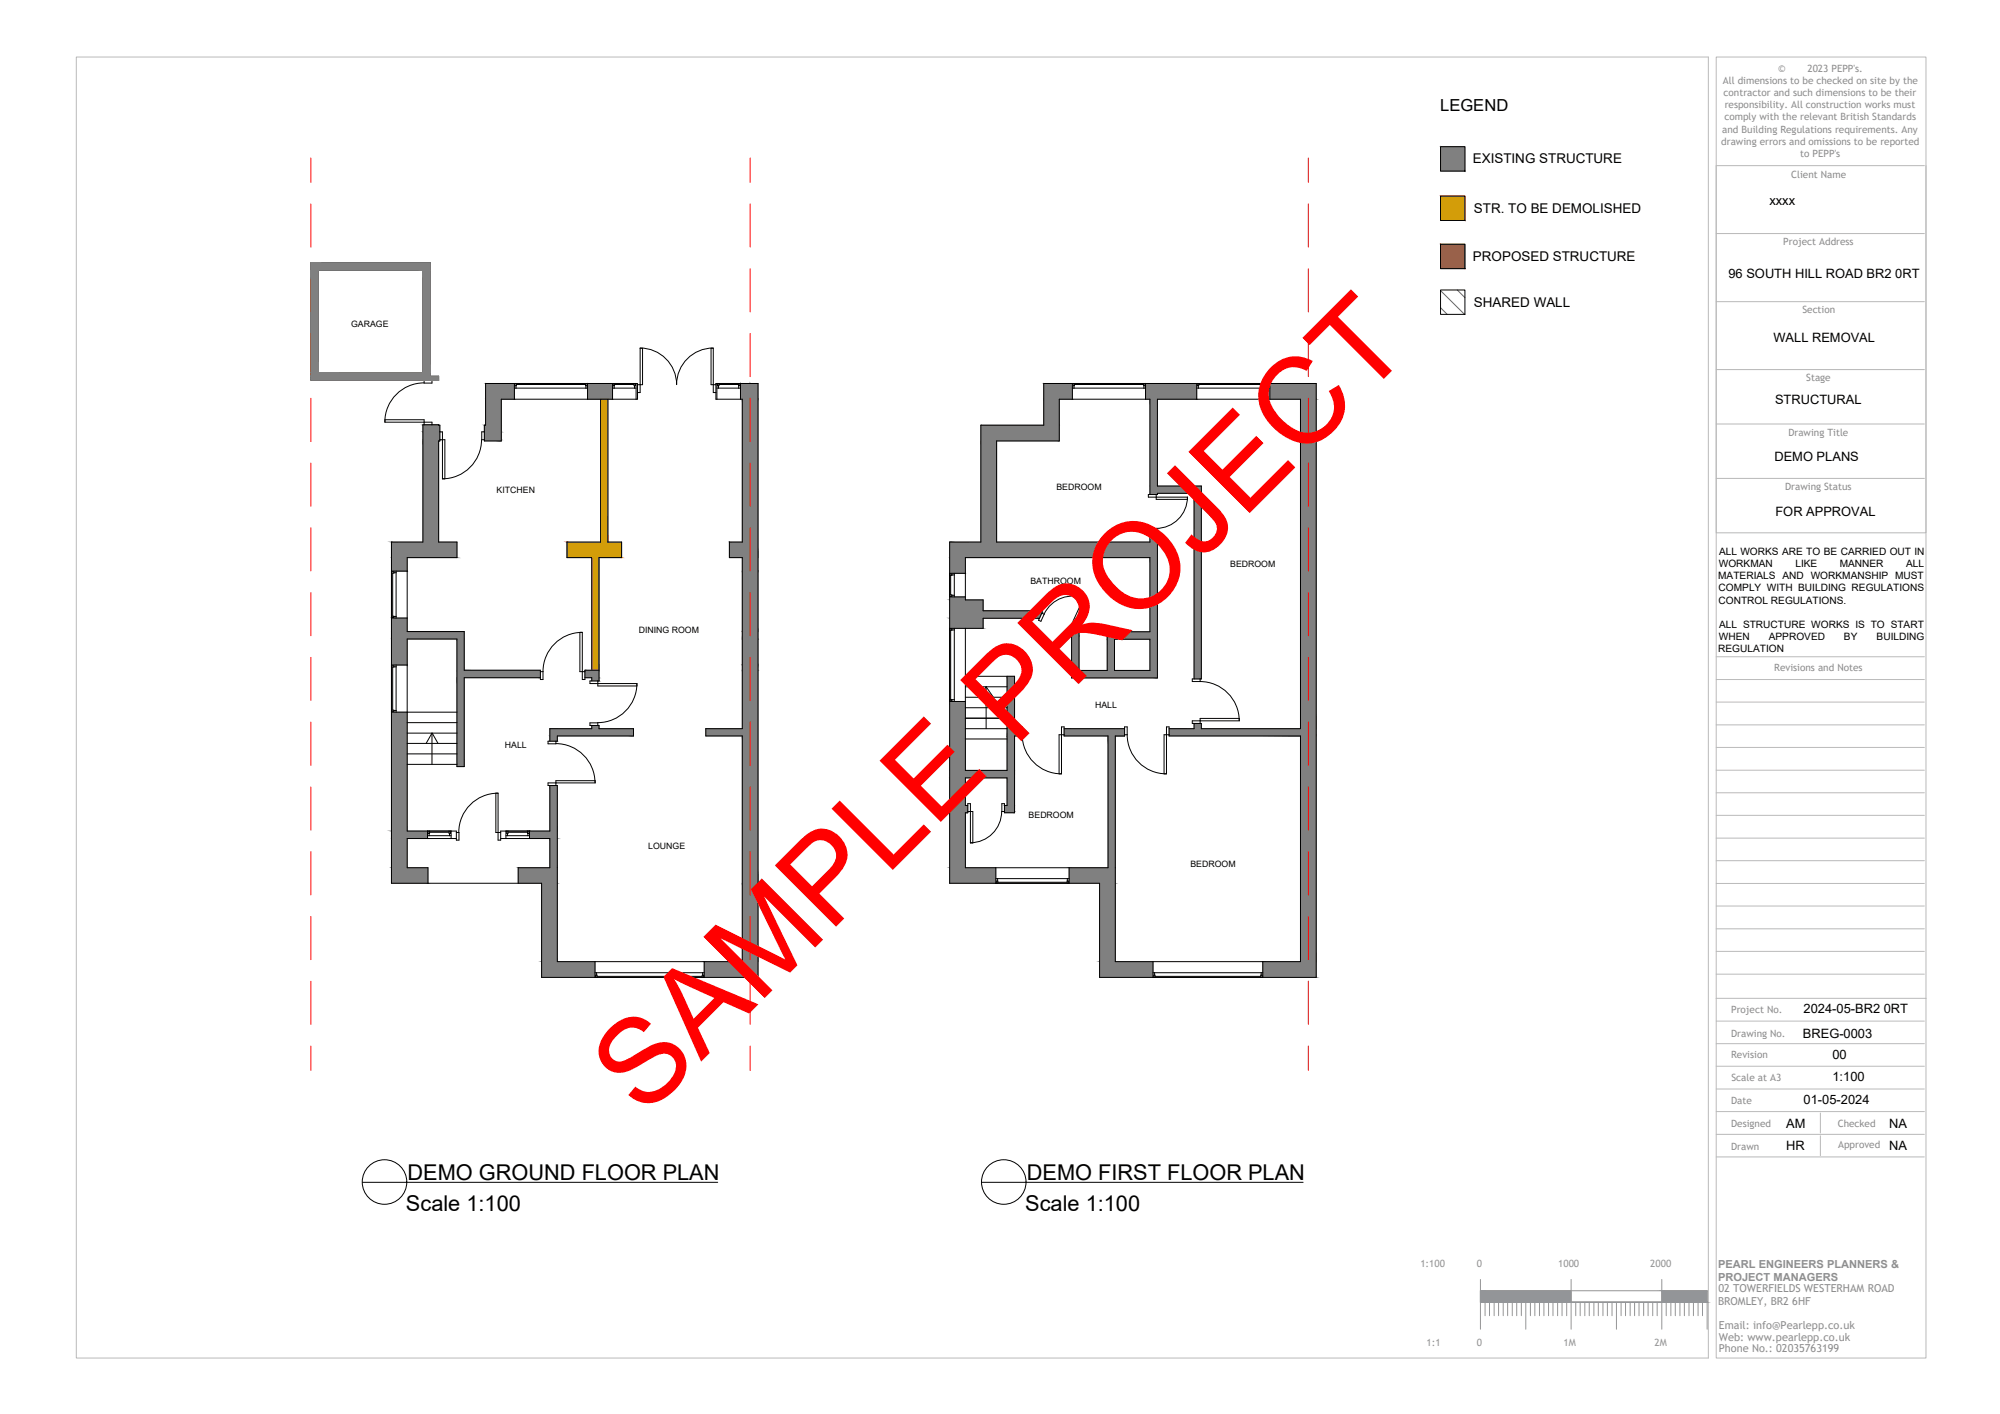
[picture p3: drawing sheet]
<svg xmlns="http://www.w3.org/2000/svg" width="420mm" height="297mm" viewBox="0 0 420 297" stroke-linecap="round" stroke-linejoin="round" font-family="sans-serif">
<!-- layer: A-DETL-GENF -->
<g fill="#808080" stroke="#808080" stroke-width=".21">
<path d="M218.1 129.9h.3z"/>
<path d="M226 131.8l.3 .2h-.4z"/>
<path d="M157.6 80.6l1.6 3.3v-3.3zM157.6 80.6l1.6 3.3h-1.6z"/>
<path d="M155.6 80.6l2 3.3v-3.3zM155.6 80.6l2 3.3h-2z"/>
<path d="M123.4 80.6l5.3 3.3v-3.3zM123.4 80.6l5.3 3.3h-5.3z"/>
<path d="M102 80.6l6.1 3.3v-3.3zM102 80.6l6.1 3.3h-6.1z"/>
<path d="M102 83.9l3.3 5.4v-5.4zM102 83.9l3.3 5.4h-3.3z"/>
<path d="M88.8 89.2l3.3 .1zM88.8 89.2l3.3 .1z"/>
<path d="M101.8 89.3l3.5 1.4v-1.4zM101.8 89.3l3.5 1.4h-3.5z"/>
<path d="M88.8 89.3l3.6 1.4v-1.4zM88.8 89.3l3.6 1.4h-3.6z"/>
<path d="M101.8 90.7l3.5 1.7v-1.7zM101.8 90.7l3.5 1.7h-3.5z"/>
<path d="M88.8 90.7l3.6 1.7v-1.7zM88.8 90.7l3.6 1.7h-3.6z"/>
<path d="M101.8 92.4l3.5 .2v-.2zM101.8 92.4l3.5 .2h-3.5z"/>
<path d="M88.8 92.4l3.6 .2v-.2zM88.8 92.4l3.6 .2h-3.6z"/>
<path d="M155.9 83.9l1.7 30v-30zM155.9 83.9l1.7 30h-1.7z"/>
<path d="M88.8 92.6l3.3 21.3v-21.3zM88.8 92.6l3.3 21.3h-3.3z"/>
<path d="M157.6 83.9l1.6 33.2v-33.2zM157.6 83.9l1.6 33.2h-1.6z"/>
<path d="M153.2 113.9l4.4 3.2v-3.2zM153.2 113.9l4.4 3.2h-4.4z"/>
<path d="M82.2 113.9l13.8 3.2v-3.2zM82.2 113.9l13.8 3.2h-13.8z"/>
<path d="M157.6 117.1l1.6 2.9v-2.9zM157.6 117.1l1.6 2.9h-1.6z"/>
<path d="M155.9 117.1l1.7 2.9v-2.9zM155.9 117.1l1.7 2.9h-1.7z"/>
<path d="M82.2 117.1l3.3 2.9v-2.9zM82.2 117.1l3.3 2.9h-3.3z"/>
<path d="M157.6 120l1.6 12.7v-12.7zM157.6 120l1.6 12.7h-1.6z"/>
<path d="M155.9 120l1.7 12.7v-12.7zM155.9 120l1.7 12.7h-1.7z"/>
<path d="M82.2 129.8l3.3 2.9v-2.9zM82.2 129.8l3.3 2.9h-3.3z"/>
<path d="M157.6 132.7l1.6 1.5v-1.5zM157.6 132.7l1.6 1.5h-1.6z"/>
<path d="M155.9 132.7l1.7 1.5v-1.5zM155.9 132.7l1.7 1.5h-1.7z"/>
<path d="M82.2 132.7l15.3 1.5v-1.5zM82.2 132.7l15.3 1.5h-15.3z"/>
<path d="M157.6 134.2l1.6 5.5v-5.5zM157.6 134.2l1.6 5.5h-1.6z"/>
<path d="M155.9 134.2l1.7 5.5v-5.5zM155.9 134.2l1.7 5.5h-1.7z"/>
<path d="M82.2 134.2l3.3 5.5v-5.5zM82.2 134.2l3.3 5.5h-3.3z"/>
<path d="M157.6 139.7l1.6 1.1v-1.1zM157.6 139.7l1.6 1.1h-1.6z"/>
<path d="M155.9 139.7l1.7 1.1v-1.1zM155.9 139.7l1.7 1.1h-1.7z"/>
<path d="M96 134.2l1.5 6.6v-6.6zM96 134.2l1.5 6.6h-1.5z"/>
<path d="M96 140.8l17.5 .3v-.3zM96 140.8l17.5 .3h-17.5z"/>
<path d="M96 141.1l17.5 1.3v-1.3zM96 141.1l17.5 1.3h-17.5z"/>
<path d="M155.9 140.8l1.7 12.3v-12.3zM155.9 140.8l1.7 12.3h-1.7z"/>
<path d="M148.3 153.1l9.3 1.5v-1.5zM148.3 153.1l9.3 1.5h-9.3z"/>
<path d="M96 142.4l1.5 18.6v-18.6zM96 142.4l1.5 18.6h-1.5z"/>
<path d="M115.5 165l1.6 9.6v-9.6zM115.5 165l1.6 9.6h-1.6z"/>
<path d="M82.2 149.6l3.3 25v-25zM82.2 149.6l3.3 25h-3.3z"/>
<path d="M111.2 174.6l5.9 1.5v-1.5zM111.2 174.6l5.9 1.5h-5.9z"/>
<path d="M82.2 174.6l7.6 1.5v-1.5zM82.2 174.6l7.6 1.5h-7.6z"/>
<path d="M115.5 176.1l1.6 6.2v-6.2zM115.5 176.1l1.6 6.2h-1.6z"/>
<path d="M82.2 176.1l3.3 6.2v-6.2zM82.2 176.1l3.3 6.2h-3.3z"/>
<path d="M157.6 140.8l1.6 44.7v-44.7zM157.6 140.8l1.6 44.7h-1.6z"/>
<path d="M155.9 154.6l1.7 30.9v-30.9zM155.9 154.6l1.7 30.9h-1.7z"/>
<path d="M108.9 182.3l8.2 3.2v-3.2zM108.9 182.3l8.2 3.2h-8.2z"/>
<path d="M82.2 182.3l7.7 3.2v-3.2zM82.2 182.3l7.7 3.2h-7.7z"/>
<path d="M157.6 185.5l1.6 16.5v-16.5zM157.6 185.5l1.6 16.5h-1.6z"/>
<path d="M155.9 185.5l1.7 16.5v-16.5zM155.9 185.5l1.7 16.5h-1.7z"/>
<path d="M113.8 185.5l3.3 16.5v-16.5zM113.8 185.5l3.3 16.5h-3.3z"/>
<path d="M157.6 202l1.6 3.3v-3.3zM157.6 202l1.6 3.3h-1.6z"/>
<path d="M147.9 202l9.7 3.3v-3.3zM147.9 202l9.7 3.3h-9.7z"/>
<path d="M113.8 202l11.2 3.3v-3.3zM113.8 202l11.2 3.3h-11.2z"/>
<path d="M124.3 152.4l1.5 .7v-.7zM124.3 152.4l1.5 .7h-1.5z"/>
<path d="M115.5 153.1l17.6 1.5v-1.5zM115.5 153.1l17.6 1.5h-17.6z"/>
<path d="M115.5 154.6l1.6 1.1v-1.1zM115.5 154.6l1.6 1.1h-1.6z"/>
<path d="M122.9 140.8l2.9 .3v-.3zM122.9 140.8l2.9 .3h-2.9z"/>
<path d="M122.9 141.1l2.9 1.3v-1.3zM122.9 141.1l2.9 1.3h-2.9z"/>
<path d="M124.3 142.4l1.5 .6v-.6zM124.3 142.4l1.5 .6h-1.5z"/>
<path d="M65.3 55.2l25.1 1.6v-1.6zM65.3 55.2l25.1 1.6h-25.1z"/>
<path d="M88.8 56.8l1.6 21.5v-21.5zM88.8 56.8l1.6 21.5h-1.6z"/>
<path d="M65.3 56.8l1.6 21.5v-21.5zM65.3 56.8l1.6 21.5h-1.6z"/>
<path d="M65.3 78.3l25.1 .7v-.7zM65.3 78.3l25.1 .7h-25.1z"/>
<path d="M65.3 79l26.8 .8v-.8zM65.3 79l26.8 .8h-26.8z"/>
<path d="M88.8 79.8l3.3 .1zM88.8 79.8l3.3 .1z"/>
<path d="M266.8 80.6l9.7 3.3v-3.3zM266.8 80.6l9.7 3.3h-9.7z"/>
<path d="M240.7 80.6l10.7 3.3v-3.3zM240.7 80.6l10.7 3.3h-10.7z"/>
<path d="M219.3 80.6l6 3.3v-3.3zM219.3 80.6l6 3.3h-6z"/>
<path d="M219.3 83.9l3.2 5.4v-5.4zM219.3 83.9l3.2 5.4h-3.2z"/>
<path d="M206.1 89.3l16.4 3.3v-3.3zM206.1 89.3l16.4 3.3h-16.4z"/>
<path d="M241.6 83.9l1.5 18.2v-18.2zM241.6 83.9l1.5 18.2h-1.5z"/>
<path d="M241.6 102.1l10.8 1.5v-1.5zM241.6 102.1l10.8 1.5h-10.8z"/>
<path d="M241.6 103.6l1.5 .3v-.3zM241.6 103.6l1.5 .3h-1.5z"/>
<path d="M241.6 111.5l1.5 2.4v-2.4zM241.6 111.5l1.5 2.4h-1.5z"/>
<path d="M206.1 92.6l3.3 21.3v-21.3zM206.1 92.6l3.3 21.3h-3.3z"/>
<path d="M199.5 113.9l43.6 3.2v-3.2zM199.5 113.9l43.6 3.2h-43.6z"/>
<path d="M199.5 117.1l3.3 3.3v-3.3zM199.5 117.1l3.3 3.3h-3.3z"/>
<path d="M199.5 125.4l3.3 .6v-.6zM199.5 125.4l3.3 .6h-3.3z"/>
<path d="M199.5 126l7 2.3v-2.3zM199.5 126l7 2.3h-7z"/>
<path d="M199.5 128.3l19.5 .3-.5-.3zM199.5 128.3l19.5 .3h-19.5z"/>
<path d="M199.5 128.6l19.3 .2 .2-.2zM199.5 128.6l19.3 .2h-19.3z"/>
<path d="M199.5 128.8l18.9 1.1 .4-1.1zM199.5 128.8l18.9 1.1h-18.9z"/>
<path d="M199.5 129.9l7 2.1v-2.1zM199.5 129.9l7 2.1h-7z"/>
<path d="M225.9 132h.6zM225.9 132h.6z"/>
<path d="M225.8 132l.9 .2zM225.8 132l.9 .2h-.9z"/>
<path d="M241.6 117.1l1.5 15.6v-15.6zM241.6 117.1l1.5 15.6h-1.5z"/>
<path d="M225.8 132.2l.9 1.4v-1.4zM225.8 132.2l.9 1.4h-1.6z"/>
<path d="M232.6 132.7l10.5 1.6v-1.6zM232.6 132.7l10.5 1.6h-10.5z"/>
<path d="M241.6 134.3l1.5 6.5v-6.5zM241.6 134.3l1.5 6.5h-1.5z"/>
<path d="M232.6 134.3l1.5 6.5v-6.5zM232.6 134.3l1.5 6.5h-1.5z"/>
<path d="M225.1 133.6l1.6 7.2v-7.2zM225.1 133.6l1.6 7.2h-1.6z"/>
<path d="M225.1 140.8l18 1.6v-1.6zM225.1 140.8l18 1.6h-18z"/>
<path d="M250.9 103.6l1.5 39v-39zM250.9 103.6l1.5 39h-1.5z"/>
<path d="M273.2 83.9l3.3 69.2v-69.2zM273.2 83.9l3.3 69.2h-3.3z"/>
<path d="M250.9 152l1.5 1.1v-1.1zM250.9 152l1.5 1.1h-1.5z"/>
<path d="M211.6 142.1l1.5 11v-11zM211.6 142.1l1.5 11h-1.5z"/>
<path d="M245.6 153.1l30.9 1.2v-1.2zM245.6 153.1l30.9 1.2h-30.9z"/>
<path d="M223.5 153.1l12.7 1.2v-1.2zM223.5 153.1l12.7 1.2h-12.7z"/>
<path d="M211.6 153.1l2.6 1.2v-1.2zM211.6 153.1l2.6 1.2h-2.6z"/>
<path d="M245.6 154.3l30.9 .3v-.3zM245.6 154.3l30.9 .3h-30.9z"/>
<path d="M223.5 154.3l12.7 .3v-.3zM223.5 154.3l12.7 .3h-12.7z"/>
<path d="M211.6 154.3l2.6 .3v-.3zM211.6 154.3l2.6 .3h-2.6z"/>
<path d="M211.6 154.6l1.5 7.2v-7.2zM211.6 154.6l1.5 7.2h-1.5z"/>
<path d="M199.5 147.4l3.3 14.4v-14.4zM199.5 147.4l3.3 14.4h-3.3z"/>
<path d="M199.5 161.8l13.6 1.6v-1.6zM199.5 161.8l13.6 1.6h-13.6z"/>
<path d="M211.6 163.4l1.5 5.8v-5.8zM211.6 163.4l1.5 5.8h-1.5z"/>
<path d="M199.5 163.4l3.3 5.8v-5.8zM199.5 163.4l3.3 5.8h-3.3z"/>
<path d="M211 169.2l2.1 1.3v-1.3zM211 169.2l2.1 1.3h-2.1z"/>
<path d="M199.5 169.2l3.8 1.3v-1.3zM199.5 169.2l3.8 1.3h-3.8z"/>
<path d="M211 170.5l2.1 .2v-.2zM211 170.5l2.1 .2h-2.1z"/>
<path d="M199.5 170.5l3.8 .2v-.2zM199.5 170.5l3.8 .2h-3.8z"/>
<path d="M232.8 154.6l1.5 27.7v-27.7zM232.8 154.6l1.5 27.7h-1.5z"/>
<path d="M199.5 170.7l3.3 11.6v-11.6zM199.5 170.7l3.3 11.6h-3.3z"/>
<path d="M224.6 182.3l9.7 3.2v-3.2zM224.6 182.3l9.7 3.2h-9.7z"/>
<path d="M199.5 182.3l9.7 3.2v-3.2zM199.5 182.3l9.7 3.2h-9.7z"/>
<path d="M273.2 154.6l3.3 47.4v-47.4zM273.2 154.6l3.3 47.4h-3.3z"/>
<path d="M231 185.5l3.3 16.5v-16.5zM231 185.5l3.3 16.5h-3.3z"/>
<path d="M265.3 202l11.2 3.3v-3.3zM265.3 202l11.2 3.3h-11.2z"/>
<path d="M231 202l11.2 3.3v-3.3zM231 202l11.2 3.3h-11.2z"/>
<path d="M302.6 30.8l5.1 5.1v-5.1zM302.6 30.8l5.1 5.1h-5.1z"/>
</g>
<!-- layer: PDF11_A-DETL -->
<g fill="none" stroke="#000" stroke-width=".21">
<path d="M76.1 248.4h74.7M206.2 248.4h67.6"/>
<circle cx="80.8" cy="248.3" r="4.7"/>
<circle cx="210.9" cy="248.3" r="4.7"/>
</g>
<!-- layer: 0 -->
<g fill="none" stroke="#000" stroke-width=".21">
<path d="M65.3 55.2h25.1v23.8h1.7v.9l-26.8-.1zM66.9 56.8h21.9v21.5h-21.9zM89.1 79.9v.6h1.6v-.6M149.8 73.1a7.7 7.7 0 0 0-7.7 7.7 7.7 7.7 0 0 0-7.6-7.7M89.1 80.4a8.2 8.2 0 0 0-8.3 8.3M89.1 89.2v-1h-8.2v.5h9.8v.5M92.4 90.7h.5v9.9h.6v-8.2h-1.1M101.2 92.4a8.2 8.2 0 0 1-8.3 8.2M101.8 90.7h-.6v1.7h.6M102 80.6h31.9v3.3h-28.6v8.7h-3.5v-3.3h.2zM108.1 80.6v3.3M108.1 81.5h15.3"/>
<path d="M108.2 80.6v.4h.3v-.4M108.4 81v.5M108.5 80.8h14.5M123 80.6v.4h.3v-.4M123.1 81v.5M123.4 80.6v3.3M126.2 83.9v30h-7.1v3.2h5.2v23.7M127.7 83.9v30h2.9v3.2h-4.8v25.9h-1.9v.6h9.9M128.7 80.6v3.3M128.7 81.5h4.9M128.8 80.6v.4h.3v-.4M129 81v.5"/>
<path d="M129.1 80.8h4.1M133.2 80.6v.4h.3v-.4M133.3 81v.5M133.6 80.6v3.3M133.9 80.8h1.1v-7.6h-.5v9.3h-.6M150.4 80.8h-1v-7.6h.4v9.3h.6M150.6 80.6v3.3M150.6 81.5h5M150.7 80.6v.4h.3v-.4M150.9 81v.5M151 80.8h4.1M155.1 80.6v.4h.3v-.4"/>
<path d="M155.2 81v.5M155.6 80.6v3.3M206.1 89.3h13.2v-8.7h57.2v124.7h-45.5v-19.8h-31.5v-71.6h6.6zM225.3 80.6v3.3M225.3 81.5h15.4M225.5 80.6v.4h.2v-.4M225.6 81v.5M225.7 80.8h14.6M240.3 80.6v.4h.2v-.4M240.3 81v.5M240.7 80.6v3.3M251.4 81.5h15.4"/>
<path d="M251.4 80.6v3.3M251.5 80.6v.4h.3v-.4M251.7 81v.5M251.8 80.8h14.5M266.3 80.6v.4h.3v-.4M266.4 81v.5M266.8 80.6v3.3M82.2 120h3.3M83.2 120v9.8M241.6 103.9v-20h-19.1v8.7h-13.1v21.3h32.2v-2.4M242.9 103.9v1h6.6v-.5h-8.3v-.5h1.9v-.3h7.8v39M242.9 111.5v-.5h-1.7v.5h1.9v30.9h-18v-8.8"/>
<path d="M249.5 104.4a6.6 6.6 0 0 1-6.6 6.6M82.2 129.8h3.3M82.2 120.1h.5v.3h-.5M82.2 129.5h.5v.2h-.5M82.2 139.9h.5v.2h-.5M82.2 139.7h3.3M82.5 120.4v9.1M82.7 129.5h.5M82.7 120.3h.5M83.2 139.7v9.9M122.3 132.8a8.2 8.2 0 0 0-8.2 8.3M122.3 132.8v9.9h.6v-1.9h2.9"/>
<path d="M122.3 132.8h-.5v8.3h1.1M199.5 125.4h3.3M199.5 120.4h3.3M199.5 120.6h.5v.3h-.5M199.5 125h.5v.3h-.5M199.5 132.1h.5v.3h-.5M199.7 120.9v4.1M199.7 132.4v14.5M200 125.1h.5M200 120.8h.5M200 132.3h.5M200.5 120.4v5"/>
<path d="M200.5 132v15.4M202.8 132v29.8h8.8v-19.7M218.3 130l-11.8-.1v2.1h-7M218.8 128.8l.2-.2-.5-.3h-12v-2.3h-3.7v-8.9h38.8v15.6h-9v8.1h-5.9v-8.6l-.7-.4-.2 .2M218.8 128.8l.6 .2-.7 1.5-.5-.2zM225.3 131.8l.5 .2M225.3 131.8l-.7 1.5 .6 .3 .6-1.6M227.7 125.6l.4 .3-2.8 5.9-.4-.2zM228.1 125.8a6.6 6.6 0 0 0-8.8 3.2M234.1 134.3h7.5v6.5h-7.5zM82.2 149.6h13.8M82.2 149.2h.5v.2h-.5"/>
<path d="M82.5 140.1v9.1M82.7 149.3h.5M82.7 140.1h.5M85.5 151.8h10.5M85.5 154h10.5M85.5 156.2h10.5M85.5 158.4h10.5M89.5 156.2l1.2-2.2v6.6M90.8 154l1.2 2.2M113.5 141.1h.6v1.6h-.6v-1.9h-16v-8.1h-12v-15.6h10.5v-3.2h-3.9v-21.3h.3v-3.3l-3.6-.1v24.7h-6.6v71.6h31.6v19.8h45.4v-124.7h-8.8v3.3h5.5v30h-2.7v3.2h2.7v36h-7.6v1.5h7.6v47.4h-38.8v-37h-2v-.5h9.9v-.5h-8.2v1M113.5 142.4h-16v18.6h-1.5v-26.8h-10.5v40.4h10.4v1.9h.5v-1.6h-.5M116.8 156.2a8.2 8.2 0 0 1 8.2 8.2"/>
<path d="M122.9 142.4h1.4v.6M124.3 152.4v.7h-8.8v2.6M125.6 152.4v-.6h-1.7v.6h1.9v.7h7.3v1.5h-16v1.1h-2v.6h1.7v-.6M125.6 143v1.1h8.2v-.5M133.8 143.6a8.2 8.2 0 0 1-8.2 8.2M199.5 147.4h3.3M199.5 146.9h.5v.3h-.5M200 147h.5M202.8 142.1h10.3v11h1.1M202.8 153.1h8.8M202.8 155.2h8.8M202.8 150.9h8.8"/>
<path d="M202.8 148.7h8.8M202.8 146.5h8.8M202.8 144.3h8.8M207.2 144.3v8.8M207.2 144.3l-1.6 2.2M207.2 144.3l1.5 2.2M214.2 154.3h.6v-1.6h-.6v1.9h-1.1v16.1h-2.1v-1.9h-.5v1.7M214.7 154.3a8.2 8.2 0 0 0 8.3 8.3M223.5 154.3h-1v8.3h.5M223.5 153.1h12.7M236.2 154.3h.6v-1.6h-.6v1.9h-1.9v47.4h38.9v-47.4h-27.6v-1.9h-.5v9.9M236.8 154.3a8.2 8.2 0 0 0 8.2 8.3"/>
<path d="M245.6 154.3h-1.1v8.3h.6M250.9 152v1.1h-5.3M252.1 143.2a8.2 8.2 0 0 1 8.2 8.2M252.1 142.6v.6h-1.6v-.6h1.9v-40.5h-9.3v-18.2h30.1v69.2h-20.8v-1.1h-1.9v-.6h9.8M260.3 151.4v-.5h-8.2v1.1M85.5 160.6h10.5M89.8 174.6v1.5M89.8 175.6h5M89.9 174.6v.5h.3v-.5M90.2 175.1v.5M90.2 174.8h4.1M94.3 174.6v.5h.3v-.5"/>
<path d="M94.4 175.1v.5M94.8 174.6v1.5M95.9 176.1h-10.4v6.2h4.4v3.2M104.6 166.6a8.2 8.2 0 0 0-8.2 8.3M104.6 166.6h-.4v8.3h1M105.2 176.1h10.3v6.2h-6.6v3.2M106.3 175.6h4.9M106.3 174.6v1.5M106.5 174.6v.5h.2v-.5M106.6 175.1v.5M106.7 174.8h4.1M110.8 174.6v.5h.3v-.5"/>
<path d="M110.9 175.1v.5M111.2 174.6v1.5M115.5 165v9.6h-10.3v1.9h-.6v-9.9M203.3 169.2h-.5v-5.8h8.8v5.8h-.6M210.4 170.5a6.6 6.6 0 0 1-6.6 6.5M210.5 170.5h.5M223 162.6v-9.9h.5v1.9h9.3v27.7h-30v-11.6h.5v-1.9h.6v8.3h.5v-6.6h-1.1M209.2 182.3v3.2M209.2 184.6h15.4M209.4 185.5v-.4h.2v.4M209.6 184.6v.5M209.6 185.3h14.6"/>
<path d="M224.2 185.1h.2v.4M224.2 184.6v.9M224.6 182.3v3.2M125 202v3.3M125 204.3h22.9M125.1 205.3v-.4h.3v.4M125.3 204.3v.6M125.4 205.1h22.1M147.5 205.3v-.4h.3v.4M147.6 204.3v.6M147.9 202v3.3M242.2 204.3h23.1"/>
<path d="M242.2 202v3.3M242.4 205.3v-.4h.2v.4M242.6 204.3v.6M242.6 205.1h22.3M264.9 205.3v-.4h.3v.4M265 204.3v.6M265.3 202v3.3"/>
</g>
<!-- layer: A-DETL-GENF -->
<g fill="#d39d09" stroke="#d39d09" stroke-width=".21">
<path d="M126.2 83.9l1.5 30v-30zM126.2 83.9l1.5 30h-1.5z"/>
<path d="M119.1 113.9l11.5 3.2v-3.2zM119.1 113.9l11.5 3.2h-11.5z"/>
<path d="M124.3 117.1l1.5 23.7v-23.7zM124.3 117.1l1.5 23.7h-1.5z"/>
<path d="M302.6 41.2l5.1 5.1v-5.1zM302.6 41.2l5.1 5.1h-5.1z"/>
</g>
<!-- layer: 1S - IntCom -->
<g fill="none" stroke="#f00" stroke-width=".21">
<path d="M65.3 33.2v5.1M157.6 33.2v5.1M274.9 33.2v5.1M65.3 42.8v9.1M65.3 56.5v9M157.6 42.8v9.1M157.6 56.5v9M274.9 42.8v9.1M274.9 56.5v9M65.3 70.1v9M157.6 70.1v9M274.9 70.1v9"/>
<path d="M65.3 83.7v9.1M65.3 97.3v9M157.6 83.7v9.1M157.6 97.3v9M274.9 83.7v9.1M274.9 97.3v9M65.3 110.9v9M157.6 110.9v9M274.9 110.9v9M65.3 124.5v9.1M65.3 138.1v9.1M157.6 124.5v9.1"/>
<path d="M157.6 138.1v9.1M274.9 124.5v9.1M274.9 138.1v9.1M65.3 151.7v9.1M157.6 151.7v9.1M274.9 151.7v9.1M65.3 165.3v9.1M65.3 178.9v9.1M157.6 165.3v9.1M157.6 178.9v9.1M274.9 165.3v9.1M274.9 178.9v9.1"/>
<path d="M65.3 192.5v9.1M157.6 192.5v9.1M274.9 192.5v9.1M65.3 206.1v9.1M65.3 219.8v5.1M157.6 206.1v9.1M157.6 219.8v5.1M274.9 206.1v9.1M274.9 219.8v5.1"/>
</g>
<!-- layer: 0 -->
<g fill="none" stroke="#bababa" stroke-width=".21">
<path d="M16 12h342.9v273.3h-342.9zM360.5 34.8v77.1h44.1v-77.1M360.5 138h43.8M360.5 142.7h43.8M360.5 147.5h43.8M360.5 152.3h43.8M360.5 157h43.8M360.5 161.8h43.8M360.5 166.5h43.8M360.5 171.3h43.8M360.5 176.1h43.8M360.5 180.8h43.8"/>
<path d="M360.5 185.6h43.8M360.5 190.3h43.8M360.5 195.1h43.8M360.5 199.9h43.8M360.5 219.2h43.8M360.5 214.5h43.8M360.5 204.6h43.8M360.5 209.7v-197.7h44.1v197.7M360.5 209.7h44.1M360.5 209.7v75.6h44.1v-75.6M360.5 224h43.8M360.5 228.8h43.8"/>
<path d="M360.5 233.5h43.8M360.5 238.3h43.8M382.4 233.8v4.2M382.4 238.6v4.2M360.5 243h43.8"/>
</g>
<path d="M360.5 34.8h43.8M360.5 49.1h43.8M360.5 63.4h43.8M360.5 77.6h43.8M360.5 89.1h43.8M360.5 100.5h43.8" fill="none" stroke="#b8b8b8" stroke-width=".21"/>
<!-- layer: PDF5_A-DETL-GENF -->
<path d="M302.6 64.6l1.4 1.4M302.6 61l5.1 5M306.1 60.9l1.6 1.6" fill="none" stroke="#636466" stroke-width=".21"/>
<!-- layer: PDF5_Q-SPCQ -->
<path d="M302.6 30.8h5.1v5.1h-5.1zM302.6 51.3h5.1v5.1h-5.1zM302.6 41.2h5.1v5.1h-5.1zM302.6 60.9h5.1v5.1h-5.1z" fill="none" stroke="#000" stroke-width=".21"/>
<!-- layer: A-DETL-GENF -->
<path d="M302.6 51.3l5.1 5.1v-5.1zM302.6 51.3l5.1 5.1h-5.1z" fill="#9b5636" stroke="#9b5636" stroke-width=".21"/>
<!-- layer: _A_Title Block -->
<g fill="none" stroke="#939598" stroke-width=".21">
<path d="M311 273.6h47.6h-47.6v-2.5h47.6v8.1M311 268.8v10.4M312 273.6v2.8M312.9 273.6v2.8M313.9 273.6v2.8M314.8 273.6v2.8M315.8 273.6v2.8M316.7 273.6v2.8M317.7 273.6v2.8M318.6 273.6v2.8M319.6 273.6v2.8M320.5 273.6v5.6"/>
<path d="M321.5 273.6v2.8M322.4 273.6v2.8M323.4 273.6v2.8M324.3 273.6v2.8M325.3 273.6v2.8M326.2 273.6v2.8M327.2 273.6v2.8M328.2 273.6v2.8M329.1 273.6v2.8M330.1 268.8v10.4M331 273.6v2.8M332 273.6v2.8"/>
<path d="M332.9 273.6v2.8M333.9 273.6v2.8M334.8 273.6v2.8M335.8 273.6v2.8M336.7 273.6v2.8M337.7 273.6v2.8M338.7 273.6v2.8M339.6 273.6v5.6M340.6 273.6v2.8M341.5 273.6v2.8M342.5 273.6v2.8M343.4 273.6v2.8"/>
<path d="M344.3 273.6v2.8M345.3 273.6v2.8M346.2 273.6v2.8M347.2 273.6v2.8M348.1 273.6v2.8M349.1 268.8v10.4M350 273.6v2.8M351 273.6v2.8M351.9 273.6v2.8M352.9 273.6v2.8M353.9 273.6v2.8M354.8 273.6v2.8"/>
<path d="M355.8 273.6v2.8M356.7 273.6v2.8M357.7 273.6v2.8"/>
</g>
<g fill="#939598" stroke="#939598" stroke-width=".21">
<path d="M311 271.1l19.1 2.5v-2.5zM311 271.1l19.1 2.5h-19.1z"/>
<path d="M349.1 271.1l9.5 2.5v-2.5zM349.1 271.1l9.5 2.5h-9.5z"/>
</g>
<text font-size="25.4" fill="#f00" x="135.3" y="235" transform="rotate(-45 135.3 235)">SAMPLE PROJECT</text>
<g font-size="4.6">
<text x="85.6" y="247.9">DEMO GROUND FLOOR PLAN</text>
<text x="215.7" y="247.9">DEMO FIRST FLOOR PLAN</text>
<text x="85.3" y="254.4">Scale 1:100</text>
<text x="215.4" y="254.4">Scale 1:100</text>
</g>
<text font-size="3.5" x="302.5" y="23.2">LEGEND</text>
<g font-size="2.8">
<text x="309.4" y="34.2">EXISTING STRUCTURE</text>
<text x="309.7" y="44.7">STR. TO BE DEMOLISHED</text>
<text x="309.4" y="54.9">PROPOSED STRUCTURE</text>
<text x="309.7" y="64.5">SHARED WALL</text>
</g>
<g font-size="2.7">
<text x="371.7" y="43">xxxx</text>
<text x="363.1" y="58.4">96 SOUTH HILL ROAD BR2 0RT</text>
<text x="372.6" y="71.8">WALL REMOVAL</text>
<text x="372.9" y="85">STRUCTURAL</text>
<text x="372.8" y="96.8">DEMO PLANS</text>
<text x="373" y="108.4">FOR APPROVAL</text>
<text x="378.9" y="212.8">2024-05-BR2 0RT</text>
<text x="378.7" y="218.1">BREG-0003</text>
<text x="385" y="222.5">00</text>
<text x="385" y="227.1">1:100</text>
<text x="378.9" y="231.9">01-05-2024</text>
<text x="375.2" y="237">AM</text>
<text x="396.9" y="237">NA</text>
<text x="375.2" y="241.6">HR</text>
<text x="396.9" y="241.6">NA</text>
</g>
<g font-size="2.3" fill="#8f8f8f">
<text x="360.9" y="266.3">PEARL ENGINEERS PLANNERS &amp;</text>
<text x="360.9" y="269.1">PROJECT MANAGERS</text>
<text x="360.9" y="274.2">BROMLEY, BR2 6HF</text>
<text x="361" y="271.4">02 TOWERFIELDS WESTERHAM ROAD</text>
<text x="361.1" y="279.2">Email: info@Pearlepp.co.uk</text>
<text x="361.1" y="281.8">Web: www.pearlepp.co.uk</text>
<text x="361.1" y="284">Phone No.: 02035763199</text>
</g>
<g font-size="2.1" fill="#8f8f8f">
<text x="361.9" y="17.6">All dimensions to be checked on site by the</text>
<text x="373.6" y="15">©</text>
<text x="379.7" y="15">2023 PEPP's.</text>
<text x="362.1" y="20.2">contractor and such dimensions to be their</text>
<text x="362.3" y="22.7">responsibility. All construction works must</text>
<text x="361.8" y="27.9">and Building Regulations requirements. Any</text>
<text x="362.3" y="25.3">comply with the relevant British Standards</text>
<text x="361.6" y="30.4">drawing errors and omissions to be reported</text>
<text x="378.2" y="32.9">to PEPP's</text>
<text x="376.3" y="37.4">Client Name</text>
<text x="374.6" y="51.6">Project Address</text>
<text x="378.7" y="65.8">Section</text>
<text x="379.5" y="80.1">Stage</text>
<text x="375.7" y="91.6">Drawing Title</text>
<text x="375" y="103">Drawing Status</text>
<text x="372.7" y="141">Revisions and Notes</text>
<text x="363.7" y="212.8">Project No.</text>
<text x="363.7" y="217.8">Drawing No.</text>
<text x="363.7" y="222.3">Revision</text>
<text x="363.8" y="227.1">Scale at A3</text>
<text x="363.7" y="231.9">Date</text>
<text x="363.7" y="236.7">Designed</text>
<text x="386.1" y="236.7">Checked</text>
<text x="363.7" y="241.6">Drawn</text>
<text x="386.2" y="241.2">Approved</text>
</g>
<g font-size="2.1">
<text x="361.1" y="119.1">WORKMAN</text>
<text x="361.1" y="116.5">ALL WORKS ARE TO BE CARRIED OUT IN</text>
<text x="377.2" y="119.1">LIKE</text>
<text x="386.5" y="119.1">MANNER</text>
<text x="400.4" y="119.1">ALL</text>
<text x="361" y="121.7">MATERIALS AND WORKMANSHIP MUST</text>
<text x="361" y="124.2">COMPLY WITH BUILDING REGULATIONS</text>
<text x="361" y="126.8">CONTROL REGULATIONS.</text>
<text x="361.1" y="131.9">ALL STRUCTURE WORKS IS TO START</text>
<text x="361" y="137">REGULATION</text>
<text x="361.1" y="134.5">WHEN</text>
<text x="371.6" y="134.5">APPROVED</text>
<text x="387.4" y="134.5">BY</text>
<text x="394.2" y="134.5">BUILDING</text>
</g>
<g font-size="2.1" fill="#939598">
<text x="298.4" y="266.2">1:100</text>
<text x="310.2" y="266.2">0</text>
<text x="327.3" y="266.2">1000</text>
<text x="346.7" y="266.2">2000</text>
<text x="299.7" y="282.8">1:1</text>
<text x="310.2" y="282.8">0</text>
<text x="328.5" y="282.8">1M</text>
<text x="347.6" y="282.8">2M</text>
</g>
<g font-size="1.8">
<text x="73.8" y="68.8">GARAGE</text>
<text x="104.3" y="103.6">KITCHEN</text>
<text x="221.9" y="102.9">BEDROOM</text>
<text x="258.4" y="119.2">BEDROOM</text>
<text x="216.5" y="122.8">BATHROOM</text>
<text x="134.2" y="132.9">DINING ROOM</text>
<text x="230.1" y="148.8">HALL</text>
<text x="106.1" y="157.1">HALL</text>
<text x="216.1" y="171.9">BEDROOM</text>
<text x="136.2" y="178.4">LOUNGE</text>
<text x="250.1" y="182.1">BEDROOM</text>
</g>
</svg>
